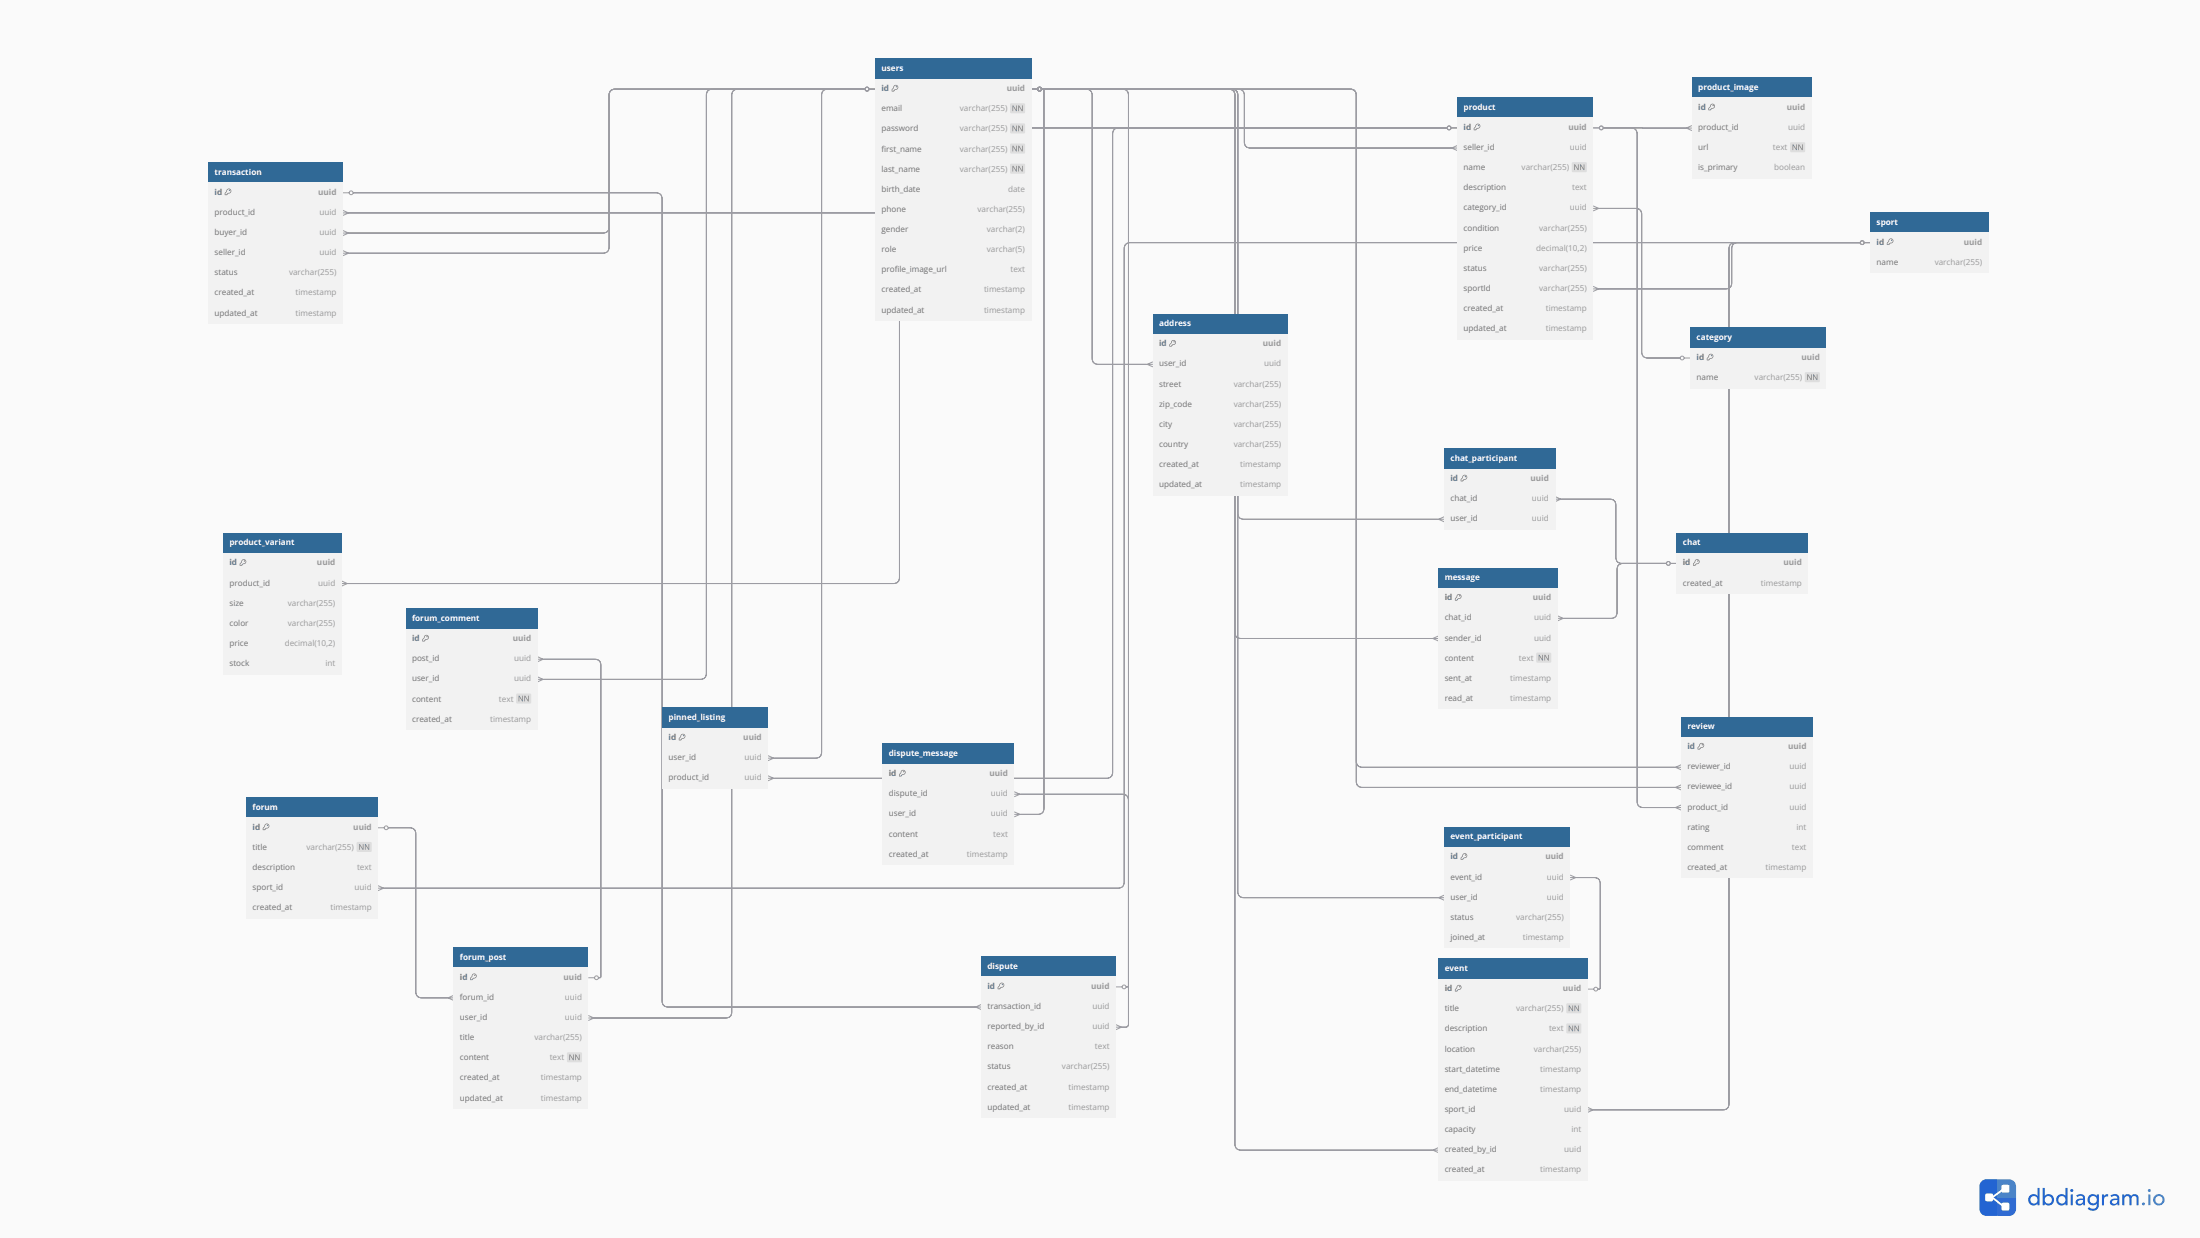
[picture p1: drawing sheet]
<svg xmlns="http://www.w3.org/2000/svg" width="677mm" height="381mm" viewBox="0 0 677 381" stroke-linecap="round" stroke-linejoin="round" font-family="sans-serif">
<path d="M0 0h677.3v381h-677.3z" fill="#fafafa"/>
<path d="M614.9 362.9h3.7a2.15 2.15 0 0 1 2.1 2.2v3.4h-5.8z" fill="#428cff"/>
<path d="M614.9 368.5h5.8v3.6a2.16 2.16 0 0 1-2.1 2.1h-3.7z" fill="#2670de"/>
<path d="M610.1 363.6l1.5-.7h3.3v11.3h-3.3a2.16 2.16 0 0 1-2.2-2.1v-7z" fill="#2161cf"/>
<g fill="#fff">
<path d="M612.5 368.8l4.7-3.4 .3 .5-4.7 3.3z"/>
<path d="M612.8 367.8l4.5 3.5-.3 .4-4.5-3.5z"/>
<path d="M611.4 367.4l1.8-.1 .4 .2v1.8l-.2 .4h-1.8l-.3-.2-.1-1.8zM616.3 364.8l.4-.2 1.7 .1 .2 .3v1.8l-.4 .2h-1.8l-.2-.4zM616.3 370.3l.4-.2 1.7 .1 .2 .4v1.7l-.4 .2h-1.8l-.2-.4z"/>
</g>
<path d="M624.9 368a1.64 1.64 0 0 1 2.4 .1v-2.5h.6v5.3h-.6v-.5a1.71 1.71 0 0 1-2.5 .1 1.71 1.71 0 0 1 .1-2.5zM625 369.3a1.15 1.15 0 0 0 2.3 0 1.15 1.15 0 0 0-2.3 0zM628.9 365.6h.6v2.5a1.68 1.68 0 0 1 2.4 0 1.68 1.68 0 0 1 0 2.3 1.68 1.68 0 0 1-2.4 0v.5h-.6zM629.5 369.3a1.15 1.15 0 0 0 2.3 0 1.15 1.15 0 0 0-2.3 0zM633.5 368a1.64 1.64 0 0 1 2.4 .1v-2.5h.7v5.3h-.7v-.5a1.71 1.71 0 0 1-2.5 .1 1.71 1.71 0 0 1 .1-2.5zM633.7 369.3a1.14 1.14 0 0 0 2.2 0 1.14 1.14 0 0 0-2.2 0zM637.4 366.4a.46 .46 0 0 1 .9 0 .46 .46 0 0 1-.9 0zM637.5 367.6h.7v3.3h-.7zM639.2 368a1.56 1.56 0 0 1 2.7 .6v2.3h-.5v-.5a1.14 1.14 0 0 1-1.8 .5 1.14 1.14 0 0 1 0-1.8l1.7-.2a.95 .95 0 0 0-.7-.9 .95 .95 0 0 0-1 .4zM639.8 369.6a.76 .76 0 0 0 .6 .9 .76 .76 0 0 0 .9-.6v-.6zM643.2 368a1.62 1.62 0 0 1 2.4 .1v-.5h.6v3.3a1.97 1.97 0 0 1-1.4 1.7 1.97 1.97 0 0 1-2.1-.6l.5-.5a1.32 1.32 0 0 0 1.6 .5 1.32 1.32 0 0 0 .7-1.6 1.68 1.68 0 0 1-2.4 0 1.68 1.68 0 0 1 .1-2.4zM643.4 369.2a1.11 1.11 0 0 0 2.2 0 1.11 1.11 0 0 0-2.2 0zM647.1 367.6h.7v.5l.5-.5h.8l-.1 .6a.94 .94 0 0 0-1.2 1.1v1.6h-.7zM649.8 368a1.56 1.56 0 0 1 2.7 .6v2.3h-.6v-.5a1.15 1.15 0 0 1-1.7 .5 1.15 1.15 0 0 1-.1-1.8l1.8-.2a.95 .95 0 0 0-.7-.9 .95 .95 0 0 0-1.1 .4zM650.4 369.6a.76 .76 0 0 0 .6 .9 .76 .76 0 0 0 .8-.6l.1-.6zM653.4 367.6h.6v.5l.2-.3a1.24 1.24 0 0 1 1.9 .3 1.25 1.25 0 0 1 1.6-.5 1.25 1.25 0 0 1 .7 1.4v1.9h-.6v-1.8a.81 .81 0 0 0-.8-1 .81 .81 0 0 0-.8 1v1.8h-.6v-1.7a.82 .82 0 0 0-.8-1.1 .82 .82 0 0 0-.7 1.1v1.7h-.7z" fill="#2161cf"/>
<path d="M659.5 370.5a.46 .46 0 0 1 .9 0 .46 .46 0 0 1-.9 0zM661.3 366.4a.46 .46 0 0 1 .9 0 .46 .46 0 0 1-.9 0zM661.4 367.6h.7v3.3h-.7zM662.9 369.2a1.77 1.77 0 0 1 3.5 0 1.77 1.77 0 0 1-3.5 0zM663.6 369.3a1.15 1.15 0 0 0 2.3 0 1.15 1.15 0 0 0-2.3 0z" fill="#428cff"/>
<g fill="none" stroke="#9c9ca3" stroke-width=".31">
<path d="M218 27.9l-.5 1.5v177.7a1.71 1.71 0 0 1-2 2h-48.1h48.1a1.71 1.71 0 0 0 2-2v-177.7a1.71 1.71 0 0 1 1.9-2h47h-47zM225.8 27.9l-.5 1.5v282a1.71 1.71 0 0 1-1.9 1.9h-40.3h40.3a1.71 1.71 0 0 0 1.9-1.9v-282a1.71 1.71 0 0 1 1.9-2h39.2h-39.2zM253.4 27.9l-.4 1.5v202a1.71 1.71 0 0 1-2 1.9h-12.6h12.6a1.71 1.71 0 0 0 2-1.9v-202a1.71 1.71 0 0 1 1.9-2h11.5h-11.5zM267.5 27.4h2M317.5 27.4h2M320.6 27.4l.6 .1 .2 .3v220.9a1.71 1.71 0 0 1-1.9 1.9h-5.3h5.3a1.71 1.71 0 0 0 1.9-1.9v-220.9l-.2-.3zM320.6 27.4h13.7a1.71 1.71 0 0 1 1.9 2v80.8a1.71 1.71 0 0 0 2 1.9h14.8h-14.8a1.71 1.71 0 0 1-2-1.9v-80.8a1.71 1.71 0 0 0-1.9-2zM320.6 27.4h60.6a1.71 1.71 0 0 1 1.9 2v14.2a1.71 1.71 0 0 0 1.9 2h61.7h-61.7a1.71 1.71 0 0 1-1.9-2v-14.2a1.71 1.71 0 0 0-1.9-2zM320.6 27.4h58.6a1.71 1.71 0 0 1 1.9 2v128.5a1.71 1.71 0 0 0 1.9 1.9h59.7h-59.7a1.71 1.71 0 0 1-1.9-1.9v-128.5a1.71 1.71 0 0 0-1.9-2zM320.6 27.4h57.7a1.71 1.71 0 0 1 1.9 2v165.2a1.71 1.71 0 0 0 1.9 1.9h58.8h-58.8a1.71 1.71 0 0 1-1.9-1.9v-165.2a1.71 1.71 0 0 0-1.9-2zM320.6 27.4h95a1.71 1.71 0 0 1 2 2v204.8a1.71 1.71 0 0 0 1.9 1.9h96.1h-96.1a1.71 1.71 0 0 1-1.9-1.9v-204.8a1.71 1.71 0 0 0-2-2zM320.6 27.4h95a1.71 1.71 0 0 1 2 2v211a1.71 1.71 0 0 0 1.9 1.9h96.1h-96.1a1.71 1.71 0 0 1-1.9-1.9v-211a1.71 1.71 0 0 0-2-2z"/>
<path d="M320.6 27.4h24.9a1.71 1.71 0 0 1 1.9 2v285.7a.86 .86 0 0 1-.9 1h-1h1a.86 .86 0 0 0 .9-1v-285.7a1.71 1.71 0 0 0-1.9-2zM320.6 27.4h57.7a1.71 1.71 0 0 1 1.9 2v322.6a1.71 1.71 0 0 0 1.9 2h58.8h-58.8a1.71 1.71 0 0 1-1.9-2v-322.6a1.71 1.71 0 0 0-1.9-2zM320.6 27.4h58.6a1.71 1.71 0 0 1 1.9 2v244.9a1.71 1.71 0 0 0 1.9 2h59.7h-59.7a1.71 1.71 0 0 1-1.9-2v-244.9a1.71 1.71 0 0 0-1.9-2zM343 39.8l-.4 1.5v196.3a1.71 1.71 0 0 1-2 1.9h-102.2h102.2a1.71 1.71 0 0 0 2-1.9v-196.3a1.71 1.71 0 0 1 1.9-1.9h101.1h-101.1zM446.7 39.4h2M490.5 39.4h1.9M493.6 39.4h25.4zM493.6 39.4h8.5a1.71 1.71 0 0 1 1.9 1.9v205.3a1.71 1.71 0 0 0 2 1.9h9.6h-9.6a1.71 1.71 0 0 1-2-1.9v-205.3a1.71 1.71 0 0 0-1.9-1.9zM519 39.4h1.9M520.9 38.6l-1.7 .8 1.7 .8M105.6 59.3h1.9M108.7 59.3h93.2a1.71 1.71 0 0 1 1.9 2v246.7a1.71 1.71 0 0 0 2 1.9h94.4h-94.4a1.71 1.71 0 0 1-2-1.9v-246.7a1.71 1.71 0 0 0-1.9-2z"/>
<path d="M446.7 45.6h2M448.7 44.8l-1.8 .8 1.8 .7M105.6 64.8l1.7 .7-1.7 .8M105.6 70.9l1.7 .8-1.7 .8M105.6 77.1l1.7 .8-1.7 .8M105.6 65.5h1.9M105.6 71.7h1.9M105.6 77.9h1.9M107.5 65.5h167.7a1.71 1.71 0 0 0 1.9-1.9v-22.3a1.71 1.71 0 0 1 2-1.9h166.5h-166.5a1.71 1.71 0 0 0-2 1.9v22.3a1.71 1.71 0 0 1-1.9 1.9zM107.5 71.7h78.1a1.71 1.71 0 0 0 1.9-1.9v-40.4a1.71 1.71 0 0 1 2-2h76.9h-76.9a1.71 1.71 0 0 0-2 2v40.4a1.71 1.71 0 0 1-1.9 1.9zM107.5 77.9h78.1a1.71 1.71 0 0 0 1.9-1.9v-46.6a1.71 1.71 0 0 1 2-2h76.9h-76.9a1.71 1.71 0 0 0-2 2v46.6a1.71 1.71 0 0 1-1.9 1.9zM490.5 63.4l1.7 .7-1.7 .8"/>
<path d="M490.5 64.1h1.9M492.4 64.1h11.1a1.71 1.71 0 0 1 1.9 2v42.1a1.71 1.71 0 0 0 2 2h9.9h-9.9a1.71 1.71 0 0 1-2-2v-42.1a1.71 1.71 0 0 0-1.9-2zM532.8 75.2l-.5 1.4v263a1.71 1.71 0 0 1-1.9 2h-39.7h39.7a1.71 1.71 0 0 0 1.9-2v-263a1.71 1.71 0 0 1 2-1.9h38.4h-38.4zM573.9 74.7h1.9M490.5 88.1l1.7 .8-1.7 .8M490.5 88.9h1.9M492.4 88.9h38.8a1.71 1.71 0 0 0 2-1.9v-10.4a1.71 1.71 0 0 1 1.9-1.9h37.6h-37.6a1.71 1.71 0 0 0-1.9 1.9v10.4a1.71 1.71 0 0 1-2 1.9zM353 112.1h1.9M354.9 111.4l-1.7 .7 1.7 .8M518.5 110.2h1.9M442.7 159.8h1.9M444.6 159l-1.7 .8 1.7 .8"/>
<path d="M478.8 152.8l1.8 .8-1.8 .8M478.8 153.6h1.9M480.7 153.6h14.9a1.71 1.71 0 0 1 1.9 1.9v16a1.71 1.71 0 0 0 1.9 1.9h13.7h-13.7a1.71 1.71 0 0 1-1.9-1.9v-16a1.71 1.71 0 0 0-1.9-1.9zM105.2 178.8l1.7 .8-1.7 .8M105.2 179.6h1.9M107.1 179.6h167.9a1.71 1.71 0 0 0 1.9-1.9v-136.4a1.71 1.71 0 0 1 2-1.9h166.7h-166.7a1.71 1.71 0 0 0-2 1.9v136.4a1.71 1.71 0 0 1-1.9 1.9zM516.2 173.4h-2M440.9 196.5h2M442.9 195.7l-1.8 .8 1.8 .8M479.5 189.5l1.8 .8-1.8 .8M479.5 190.3h2M481.5 190.3h14.4a1.71 1.71 0 0 0 2-1.9v-13.1a1.71 1.71 0 0 1 1.9-1.9h13.3h-13.3a1.71 1.71 0 0 0-1.9 1.9v13.1a1.71 1.71 0 0 1-2 1.9z"/>
<path d="M165.5 202.1l1.7 .8-1.7 .8M165.5 208.3l1.7 .8-1.7 .8M165.5 202.9h1.9M165.5 209.1h1.9M167.4 202.9h15.7a1.71 1.71 0 0 1 1.9 1.9v95.7l-.2 .4h-.6h.6l.2-.4v-95.7a1.71 1.71 0 0 0-1.9-1.9zM236.5 232.6l1.7 .7-1.7 .8M236.5 238.7l1.7 .8-1.7 .8M236.5 233.3h1.9M236.5 239.5h1.9M515.6 236.1h2M517.6 235.4l-1.8 .7 1.8 .8M116.4 254.8h1.9"/>
<path d="M119.5 254.8h6.6a1.71 1.71 0 0 1 1.9 1.9v48.5a1.71 1.71 0 0 0 2 1.9h7.7h-7.7a1.71 1.71 0 0 1-2-1.9v-48.5a1.71 1.71 0 0 0-1.9-1.9zM312.3 243.7l1.7 .7-1.7 .8M312.3 249.8l1.7 .8-1.7 .8M312.3 244.4h1.9M312.3 250.6h1.9M314.2 244.4h31.3a1.71 1.71 0 0 1 1.9 2v56.9l-.1 .4h-.6h.6l.1-.4v-56.9a1.71 1.71 0 0 0-1.9-2zM515.6 242.3h2M515.6 248.5h2M517.6 241.6l-1.8 .7 1.8 .8M517.6 247.7l-1.8 .8 1.8 .8M116.4 272.6l1.7 .7-1.7 .8M116.4 273.3h1.9"/>
<path d="M118.3 273.3h225.9a1.71 1.71 0 0 0 1.9-1.9v-194.8a1.71 1.71 0 0 1 1.9-1.9h224.7h-224.7a1.71 1.71 0 0 0-1.9 1.9v194.8a1.71 1.71 0 0 1-1.9 1.9zM442.7 276.3h1.9M444.6 275.5l-1.7 .8 1.7 .7M483.4 269.3l1.7 .8-1.7 .7M483.4 270.1h1.9M485.3 270.1h5.4a1.71 1.71 0 0 1 2 1.9v32l-.2 .4h-.6h.6l.2-.4v-32a1.71 1.71 0 0 0-2-1.9zM137.7 307.1h2M139.7 306.3l-1.8 .8 1.8 .8M181.1 312.5l1.8 .8-1.8 .8M181.1 313.3h2M181.1 300.9h2M300.2 309.9h1.9"/>
<path d="M302.1 309.1l-1.7 .8 1.7 .8M343.6 303.7h1.9M343.6 315.3l1.7 .8-1.7 .8M343.6 316.1h1.9M488.8 304.4h1.9M440.9 354h2M442.9 353.2l-1.8 .8 1.8 .7M488.8 340.8l1.7 .8-1.7 .7M488.8 341.6h1.9"/>
<circle cx="266.9" cy="27.4" r=".58"/>
<circle cx="320.1" cy="27.4" r=".58"/>
<circle cx="446.1" cy="39.4" r=".58"/>
<circle cx="493" cy="39.4" r=".58"/>
<circle cx="108.1" cy="59.3" r=".58"/>
<circle cx="573.3" cy="74.7" r=".58"/>
<circle cx="517.9" cy="110.2" r=".58"/>
<circle cx="513.7" cy="173.4" r=".58"/>
<circle cx="118.9" cy="254.8" r=".58"/>
<circle cx="183.6" cy="300.9" r=".58"/>
<circle cx="346.1" cy="303.7" r=".58"/>
<circle cx="491.3" cy="304.4" r=".58"/>
</g>
<path d="M575.8 65.4h36.4v6.2h-36.4z" fill="#306996"/>
<path d="M575.8 71.6h36.4v6.2h-36.4z" fill="#f2f2f2"/>
<path d="M581.9 73.6a.57 .57 0 0 1 .9 .5 .57 .57 0 0 1-.8 .6l-.5 .5h-.4v-.4zM581.6 73.6l-.2 .6-.5 .6v.5l.7 .1 .3-.4a.96 .96 0 0 0 .8-1.4l-.5-.2zM582.2 73.9a.2 .2 0 0 0 .4 0 .2 .2 0 0 0-.4 0z" fill="#707070"/>
<path d="M575.8 77.8h36.4v6.2h-36.4z" fill="#f2f2f2"/>
<path d="M269.5 18.1h48v6.2h-48z" fill="#306996"/>
<path d="M269.5 24.3h48v6.2h-48z" fill="#f2f2f2"/>
<path d="M275.5 26.4a.57 .57 0 0 1 .9 .4 .57 .57 0 0 1-.8 .6l-.5 .6h-.4v-.4zM275.3 26.3l-.3 .7-.5 .5v.6l.7 .1 .3-.4a.96 .96 0 0 0 .8-1.5l-.5-.2zM275.8 26.7a.2 .2 0 0 0 .4 0 .2 .2 0 0 0-.4 0z" fill="#707070"/>
<path d="M269.5 30.5h48v6.2h-48z" fill="#f2f2f2"/>
<path d="M311.1 31.9h4.4v2.9h-4.4z" fill="#dedede"/>
<g fill="#707070">
<path d="M311.7 32.5h.3l.9 1.4v-1.4h.2v1.7h-.3l-.9-1.5v1.5h-.2z"/>
<path d="M313.5 32.5h.2l1 1.4v-1.4h.1v1.7h-.2l-.9-1.5v1.5h-.2z"/>
</g>
<path d="M269.5 36.7h48v6.2h-48z" fill="#f2f2f2"/>
<path d="M311.1 38.1h4.4v2.9h-4.4z" fill="#dedede"/>
<g fill="#707070">
<path d="M311.7 38.7h.3l.9 1.4v-1.4h.2v1.7h-.3l-.9-1.5v1.5h-.2z"/>
<path d="M313.5 38.7h.2l1 1.4v-1.4h.1v1.7h-.2l-.9-1.5v1.5h-.2z"/>
</g>
<path d="M269.5 42.9h48v6.2h-48z" fill="#f2f2f2"/>
<path d="M311.1 44.3h4.4v2.9h-4.4z" fill="#dedede"/>
<g fill="#707070">
<path d="M311.7 44.8h.3l.9 1.5v-1.5h.2v1.8h-.3l-.9-1.5v1.5h-.2z"/>
<path d="M313.5 44.8h.2l1 1.5v-1.5h.1v1.8h-.2l-.9-1.5v1.5h-.2z"/>
</g>
<path d="M269.5 49.1h48v6.2h-48z" fill="#f2f2f2"/>
<path d="M311.1 50.5h4.4v2.9l-4.4-.1z" fill="#dedede"/>
<g fill="#707070">
<path d="M311.7 51h.3l.9 1.5v-1.5h.2v1.8h-.3l-.9-1.5v1.5h-.2z"/>
<path d="M313.5 51h.2l1 1.5v-1.5h.1v1.8h-.2l-.9-1.5v1.5h-.2z"/>
</g>
<g fill="#f2f2f2">
<path d="M269.5 55.3h48v6.2h-48z"/>
<path d="M269.5 61.5h48v6.2h-48z"/>
<path d="M269.5 67.7h48v6.2h-48z"/>
<path d="M269.5 73.9h48v6.2h-48z"/>
<path d="M269.5 80.1h48v6.2h-48z"/>
<path d="M269.5 86.3h48v6.2h-48z"/>
<path d="M269.5 92.5h48v6.2h-48z"/>
</g>
<path d="M354.9 96.6h41.5v6.2h-41.5z" fill="#306996"/>
<path d="M354.9 102.8h41.5v6.2h-41.5z" fill="#f2f2f2"/>
<path d="M361 104.9a.57 .57 0 0 1 .9 .5 .57 .57 0 0 1-.8 .5l-.5 .6h-.4v-.4zM360.7 104.9l-.2 .6-.5 .5v.6l.7 .1 .3-.4a.96 .96 0 0 0 .8-1.4l-.5-.3zM361.3 105.2a.2 .2 0 0 0 .4 0 .2 .2 0 0 0-.4 0z" fill="#707070"/>
<g fill="#f2f2f2">
<path d="M354.9 109h41.5v6.2h-41.5z"/>
<path d="M354.9 115.2h41.5v6.2h-41.5z"/>
<path d="M354.9 121.4h41.5v6.2h-41.5z"/>
<path d="M354.9 127.6h41.5v6.2h-41.5z"/>
<path d="M354.9 133.8h41.5v6.2h-41.5z"/>
<path d="M354.9 140h41.5v6.2h-41.5z"/>
<path d="M354.9 146.2h41.5v6.2h-41.5z"/>
</g>
<path d="M520.4 100.9h41.8v6.2h-41.8z" fill="#306996"/>
<path d="M520.4 107.1h41.8v6.2h-41.8z" fill="#f2f2f2"/>
<path d="M526.5 109.1a.57 .57 0 0 1 .8 .5 .57 .57 0 0 1-.8 .6l-.4 .5h-.4v-.4zM526.2 109.1l-.2 .6-.5 .6v.5l.6 .1 .3-.4a.96 .96 0 0 0 .9-1.4l-.5-.2zM526.8 109.4a.19 .19 0 0 0 .3 0 .19 .19 0 0 0-.3 0z" fill="#707070"/>
<path d="M520.4 113.3h41.8v6.2h-41.8z" fill="#f2f2f2"/>
<path d="M555.8 114.6l4.4 .1v2.8h-4.4z" fill="#dedede"/>
<g fill="#707070">
<path d="M556.4 115.2h.3l.9 1.5v-1.5h.1v1.8h-.2l-.9-1.5v1.5h-.2z"/>
<path d="M558.2 115.2h.2l.9 1.5v-1.5h.2v1.8h-.2l-.9-1.5v1.5h-.2z"/>
</g>
<path d="M448.7 30.1h41.8v6.2h-41.8z" fill="#306996"/>
<path d="M448.7 36.3h41.8v6.2h-41.8z" fill="#f2f2f2"/>
<path d="M454.7 38.3a.57 .57 0 0 1 .9 .5 .57 .57 0 0 1-.8 .5l-.5 .6h-.4v-.4zM454.5 38.3l-.3 .6-.5 .5v.6l.7 .1 .3-.4a.96 .96 0 0 0 .8-1.4l-.5-.2zM455 38.6a.2 .2 0 0 0 .4 0 .2 .2 0 0 0-.4 0z" fill="#707070"/>
<g fill="#f2f2f2">
<path d="M448.7 42.5h41.8v6.2h-41.8z"/>
<path d="M448.7 48.7h41.8v6.1h-41.8z"/>
</g>
<path d="M484 50h4.5l-.1 2.9h-4.4z" fill="#dedede"/>
<g fill="#707070">
<path d="M484.7 50.6h.2l.9 1.4v-1.4h.2v1.7h-.2l-.9-1.4v1.4h-.2z"/>
<path d="M486.5 50.6h.2l.9 1.4v-1.4h.2v1.7h-.2l-1-1.4v1.4h-.1z"/>
</g>
<g fill="#f2f2f2">
<path d="M448.7 54.8h41.8v6.2h-41.8z"/>
<path d="M448.7 61h41.8v6.2h-41.8z"/>
<path d="M448.7 67.2h41.8v6.2h-41.8z"/>
<path d="M448.7 73.4h41.8v6.2h-41.8z"/>
<path d="M448.7 79.6h41.8v6.2h-41.8z"/>
<path d="M448.7 85.8h41.8v6.2h-41.8z"/>
<path d="M448.7 92h41.8v6.2h-41.8z"/>
<path d="M448.7 98.2h41.8v6.2h-41.8z"/>
</g>
<path d="M68.7 164.1h36.5v6.2h-36.5z" fill="#306996"/>
<path d="M68.7 170.3h36.5v6.2h-36.5z" fill="#f2f2f2"/>
<path d="M74.8 172.4a.57 .57 0 0 1 .8 .4 .57 .57 0 0 1-.8 .6l-.4 .5h-.4v-.4zM74.5 172.3l-.2 .7-.5 .5v.5l.7 .1 .2-.3a.96 .96 0 0 0 .9-1.5l-.5-.2zM75.1 172.7a.19 .19 0 0 0 .3 0 .19 .19 0 0 0-.3 0z" fill="#707070"/>
<g fill="#f2f2f2">
<path d="M68.7 176.5h36.5v6.2h-36.5z"/>
<path d="M68.7 182.7h36.5v6.2h-36.5z"/>
<path d="M68.7 188.9h36.5v6.2h-36.5z"/>
<path d="M68.7 195.1h36.5v6.2h-36.5z"/>
<path d="M68.7 201.3h36.5v6.2h-36.5z"/>
</g>
<path d="M520.9 23.9h36.8v6.2h-36.8z" fill="#306996"/>
<path d="M520.9 30.1h36.8v6.2h-36.8z" fill="#f2f2f2"/>
<path d="M527 32.2a.57 .57 0 0 1 .8 .4 .57 .57 0 0 1-.8 .6l-.5 .6h-.3v-.4zM526.7 32.1l-.2 .7-.5 .5v.5l.6 .1 .3-.3a.96 .96 0 0 0 .9-1.5l-.6-.2zM527.2 32.5a.2 .2 0 0 0 .4 0 .2 .2 0 0 0-.4 0z" fill="#707070"/>
<g fill="#f2f2f2">
<path d="M520.9 36.3h36.8v6.2h-36.8z"/>
<path d="M520.9 42.5h36.8v6.2h-36.8z"/>
</g>
<path d="M551.2 43.9h4.5v2.9h-4.5z" fill="#dedede"/>
<g fill="#707070">
<path d="M551.9 44.4h.2l.9 1.5v-1.5h.2v1.8h-.2l-.9-1.5v1.5h-.2z"/>
<path d="M553.7 44.4h.2l.9 1.5v-1.5h.2v1.8h-.2l-.9-1.5v1.5h-.2z"/>
</g>
<path d="M520.9 48.7h36.8v6.2h-36.8z" fill="#f2f2f2"/>
<path d="M516.2 164.1h40.5v6.2h-40.5z" fill="#306996"/>
<path d="M516.2 170.3h40.5v6.2h-40.5z" fill="#f2f2f2"/>
<path d="M522.2 172.4a.57 .57 0 0 1 .9 .4 .57 .57 0 0 1-.8 .6l-.5 .5h-.4v-.4zM522 172.3l-.2 .7-.6 .5v.5l.7 .1 .3-.3a.96 .96 0 0 0 .8-1.5l-.5-.2zM522.5 172.7a.2 .2 0 0 0 .4 0 .2 .2 0 0 0-.4 0z" fill="#707070"/>
<path d="M516.2 176.5h40.5v6.2h-40.5z" fill="#f2f2f2"/>
<path d="M444.6 138.1h34.2v6.2h-34.2z" fill="#306996"/>
<path d="M444.6 144.3h34.2v6.2h-34.2z" fill="#f2f2f2"/>
<path d="M450.7 146.4a.57 .57 0 0 1 .8 .4 .57 .57 0 0 1-.7 .6l-.5 .6h-.4v-.4zM450.4 146.3l-.2 .7-.5 .5v.5l.7 .1 .3-.3a.96 .96 0 0 0 .8-1.5l-.5-.2zM451 146.7a.2 .2 0 0 0 .4 0 .2 .2 0 0 0-.4 0z" fill="#707070"/>
<g fill="#f2f2f2">
<path d="M444.6 150.5h34.2v6.2h-34.2z"/>
<path d="M444.6 156.7h34.2v6.2h-34.2z"/>
</g>
<path d="M442.9 174.8h36.6v6.2h-36.6z" fill="#306996"/>
<path d="M442.9 181h36.6v6.2h-36.6z" fill="#f2f2f2"/>
<path d="M448.9 183.1a.57 .57 0 0 1 .9 .4 .57 .57 0 0 1-.8 .6l-.5 .5h-.4v-.3zM448.7 183l-.3 .7-.5 .5v.5l.7 .1 .3-.3a.96 .96 0 0 0 .8-1.5l-.5-.2zM449.2 183.4a.2 .2 0 0 0 .4 0 .2 .2 0 0 0-.4 0z" fill="#707070"/>
<g fill="#f2f2f2">
<path d="M442.9 187.2h36.6v6.2h-36.6z"/>
<path d="M442.9 193.4h36.6v6.2h-36.6z"/>
<path d="M442.9 199.6h36.6v6.2h-36.6z"/>
</g>
<path d="M473.1 201h4.4v2.9l-4.4-.1z" fill="#dedede"/>
<g fill="#707070">
<path d="M473.7 201.5h.3l.9 1.5v-1.5h.2v1.8h-.3l-.9-1.5v1.5h-.2z"/>
<path d="M475.5 201.5h.2l1 1.5v-1.5h.1v1.8h-.2l-.9-1.5v1.5h-.2z"/>
</g>
<g fill="#f2f2f2">
<path d="M442.9 205.8h36.6v6.2h-36.6z"/>
<path d="M442.9 212h36.6v6.2h-36.6z"/>
</g>
<path d="M64.1 50h41.5v6.2h-41.5z" fill="#306996"/>
<path d="M64.1 56.2h41.5v6.2h-41.5z" fill="#f2f2f2"/>
<path d="M70.2 58.3a.57 .57 0 0 1 .8 .4 .57 .57 0 0 1-.8 .6l-.4 .6h-.4v-.4zM69.9 58.3l-.2 .6-.5 .5v.6l.7 .1 .2-.4a.96 .96 0 0 0 .9-1.4l-.5-.3zM70.5 58.6a.19 .19 0 0 0 .3 0 .19 .19 0 0 0-.3 0z" fill="#707070"/>
<g fill="#f2f2f2">
<path d="M64.1 62.4h41.5v6.2h-41.5z"/>
<path d="M64.1 68.6h41.5v6.2h-41.5z"/>
<path d="M64.1 74.8h41.5v6.2h-41.5z"/>
<path d="M64.1 81h41.5v6.2h-41.5z"/>
<path d="M64.1 87.2h41.5v6.2h-41.5z"/>
<path d="M64.1 93.4h41.5v6.2h-41.5z"/>
</g>
<path d="M517.6 220.6h40.5v6.2h-40.5z" fill="#306996"/>
<path d="M517.6 226.8h40.5v6.2h-40.5z" fill="#f2f2f2"/>
<path d="M523.6 228.9a.57 .57 0 0 1 .9 .5 .57 .57 0 0 1-.8 .5l-.5 .6h-.4v-.4zM523.4 228.9l-.2 .6-.5 .5v.6l.6 .1 .3-.4a.96 .96 0 0 0 .9-1.4l-.6-.3zM523.9 229.2a.2 .2 0 0 0 .4 0 .2 .2 0 0 0-.4 0z" fill="#707070"/>
<g fill="#f2f2f2">
<path d="M517.6 233h40.5v6.2h-40.5z"/>
<path d="M517.6 239.2h40.5v6.2h-40.5z"/>
<path d="M517.6 245.4h40.5v6.2h-40.5z"/>
<path d="M517.6 251.6h40.5v6.2h-40.5z"/>
<path d="M517.6 257.8h40.5v6.2h-40.5z"/>
<path d="M517.6 264h40.5v6.2h-40.5z"/>
</g>
<path d="M203.9 217.8h32.6v6.2h-32.6z" fill="#306996"/>
<path d="M203.9 224h32.6v6.2h-32.6z" fill="#f2f2f2"/>
<path d="M210 226.1a.57 .57 0 0 1 .8 .4 .57 .57 0 0 1-.8 .6l-.4 .6h-.4v-.4zM209.7 226l-.2 .7-.5 .5v.6l.7 .1 .2-.4a.96 .96 0 0 0 .9-1.5l-.5-.2zM210.3 226.4a.19 .19 0 0 0 .3 0 .19 .19 0 0 0-.3 0z" fill="#707070"/>
<g fill="#f2f2f2">
<path d="M203.9 230.2h32.6v6.2h-32.6z"/>
<path d="M203.9 236.4h32.6v6.2h-32.6z"/>
</g>
<path d="M302.1 294.4h41.5v6.2h-41.5z" fill="#306996"/>
<path d="M302.1 300.6h41.5v6.2h-41.5z" fill="#f2f2f2"/>
<path d="M308.1 302.7a.57 .57 0 0 1 .9 .4 .57 .57 0 0 1-.8 .6l-.5 .6h-.3v-.4zM307.9 302.6l-.2 .7-.5 .5v.6l.6 .1 .3-.4a.96 .96 0 0 0 .9-1.5l-.6-.2zM308.4 303a.2 .2 0 0 0 .4 0 .2 .2 0 0 0-.4 0z" fill="#707070"/>
<g fill="#f2f2f2">
<path d="M302.1 306.8h41.5v6.2h-41.5z"/>
<path d="M302.1 313h41.5v6.2h-41.5z"/>
<path d="M302.1 319.2h41.5v6.2h-41.5z"/>
<path d="M302.1 325.4h41.5v6.2h-41.5z"/>
<path d="M302.1 331.6h41.5v6.2h-41.5z"/>
<path d="M302.1 337.8h41.5v6.2h-41.5z"/>
</g>
<path d="M271.7 228.9h40.6v6.2h-40.6z" fill="#306996"/>
<path d="M271.7 235.1h40.6v6.2h-40.6z" fill="#f2f2f2"/>
<path d="M277.8 237.2a.57 .57 0 0 1 .8 .4 .57 .57 0 0 1-.8 .6l-.4 .6h-.4v-.4zM277.5 237.2l-.2 .6-.5 .5v.6l.6 .1 .3-.4a.96 .96 0 0 0 .9-1.4l-.5-.3zM278.1 237.5a.19 .19 0 0 0 .3 0 .19 .19 0 0 0-.3 0z" fill="#707070"/>
<g fill="#f2f2f2">
<path d="M271.7 241.3h40.6v6.2h-40.6z"/>
<path d="M271.7 247.5h40.6v6.2h-40.6z"/>
<path d="M271.7 253.7h40.6v6.2h-40.6z"/>
<path d="M271.7 259.9h40.6v6.2h-40.6z"/>
</g>
<path d="M75.8 245.5h40.6v6.2h-40.6z" fill="#306996"/>
<path d="M75.8 251.7h40.6v6.2h-40.6z" fill="#f2f2f2"/>
<path d="M81.9 253.7a.57 .57 0 0 1 .8 .5 .57 .57 0 0 1-.7 .5l-.5 .6h-.4v-.4zM81.6 253.7l-.2 .6-.5 .5v.6l.7 .1 .2-.4a.96 .96 0 0 0 .9-1.4l-.5-.3zM82.2 254a.19 .19 0 0 0 .3 0 .19 .19 0 0 0-.3 0z" fill="#707070"/>
<path d="M75.8 257.9h40.6v6.1h-40.6z" fill="#f2f2f2"/>
<path d="M109.9 259.2h4.4v2.9h-4.4z" fill="#dedede"/>
<g fill="#707070">
<path d="M110.6 259.8h.2l.9 1.4v-1.4h.2v1.7h-.2l-1-1.4 .1 1.4h-.2z"/>
<path d="M112.4 259.8h.2l.9 1.4v-1.4h.2v1.7h-.3l-.9-1.4v1.4h-.1z"/>
</g>
<g fill="#f2f2f2">
<path d="M75.8 264h40.6v6.2h-40.6z"/>
<path d="M75.8 270.2h40.6v6.2h-40.6z"/>
<path d="M75.8 276.4h40.6v6.2h-40.6z"/>
</g>
<path d="M139.7 291.6h41.4v6.2h-41.4z" fill="#306996"/>
<path d="M139.7 297.8h41.4v6.2h-41.4z" fill="#f2f2f2"/>
<path d="M145.7 299.9a.57 .57 0 0 1 .9 .4 .57 .57 0 0 1-.8 .6l-.5 .5h-.4v-.3zM145.5 299.8l-.3 .7-.5 .5v.5l.7 .1 .3-.3a.96 .96 0 0 0 .8-1.5l-.5-.2zM146 300.2a.2 .2 0 0 0 .4 0 .2 .2 0 0 0-.4 0z" fill="#707070"/>
<g fill="#f2f2f2">
<path d="M139.7 304h41.4v6.2h-41.4z"/>
<path d="M139.7 310.2h41.4v6.2h-41.4z"/>
<path d="M139.7 316.4h41.4v6.2h-41.4z"/>
<path d="M139.7 322.6h41.4v6.2h-41.4z"/>
</g>
<path d="M174.7 323.9l4.4 .1v2.8h-4.5z" fill="#dedede"/>
<g fill="#707070">
<path d="M175.3 324.5h.2l1 1.5v-1.5h.1v1.8h-.2l-.9-1.5v1.5h-.2z"/>
<path d="M177.1 324.5h.2l.9 1.5v-1.5h.2v1.8h-.2l-.9-1.5v1.5h-.2z"/>
</g>
<g fill="#f2f2f2">
<path d="M139.7 328.8h41.4v6.2h-41.4z"/>
<path d="M139.7 335h41.4v6.2h-41.4z"/>
</g>
<path d="M124.9 187.4h40.6v6.2h-40.6z" fill="#306996"/>
<path d="M124.9 193.6h40.6v6.2h-40.6z" fill="#f2f2f2"/>
<path d="M131 195.7a.57 .57 0 0 1 .8 .4 .57 .57 0 0 1-.7 .6l-.5 .5h-.4v-.4zM130.7 195.6l-.2 .6-.5 .6v.5l.7 .1 .3-.4a.96 .96 0 0 0 .8-1.4l-.5-.2zM131.3 196a.2 .2 0 0 0 .4 0 .2 .2 0 0 0-.4 0z" fill="#707070"/>
<g fill="#f2f2f2">
<path d="M124.9 199.8h40.6v6.2h-40.6z"/>
<path d="M124.9 206h40.6v6.2h-40.6z"/>
<path d="M124.9 212.2h40.6v6.2h-40.6z"/>
</g>
<path d="M159 213.5h4.5l-.1 2.9h-4.4z" fill="#dedede"/>
<g fill="#707070">
<path d="M159.7 214.1h.2l.9 1.5v-1.5h.2v1.8h-.2l-.9-1.5v1.5h-.2z"/>
<path d="M161.5 214.1h.2l.9 1.5v-1.5h.2v1.8h-.2l-1-1.5v1.5h-.1z"/>
</g>
<path d="M124.9 218.4h40.6v6.2h-40.6z" fill="#f2f2f2"/>
<path d="M442.9 295.1h45.9v6.2h-45.9z" fill="#306996"/>
<path d="M442.9 301.3h45.9v6.2h-45.9z" fill="#f2f2f2"/>
<path d="M448.9 303.4a.57 .57 0 0 1 .9 .4 .57 .57 0 0 1-.8 .6l-.5 .5h-.4v-.3zM448.7 303.3l-.3 .7-.5 .5v.5l.7 .1 .3-.3a.96 .96 0 0 0 .8-1.5l-.5-.2zM449.2 303.7a.2 .2 0 0 0 .4 0 .2 .2 0 0 0-.4 0z" fill="#707070"/>
<path d="M442.9 307.5h45.9v6.2h-45.9z" fill="#f2f2f2"/>
<path d="M482.3 308.9h4.5l-.1 2.9-4.4-.1z" fill="#dedede"/>
<g fill="#707070">
<path d="M483 309.4h.2l.9 1.5v-1.5h.2v1.8h-.2l-.9-1.5v1.5h-.2z"/>
<path d="M484.8 309.4h.2l.9 1.5v-1.5h.2v1.8h-.2l-1-1.5 .1 1.5h-.2z"/>
</g>
<path d="M442.9 313.7h45.9v6.2h-45.9z" fill="#f2f2f2"/>
<path d="M482.3 315.1h4.5l-.1 2.9-4.4-.1z" fill="#dedede"/>
<g fill="#707070">
<path d="M483 315.6h.2l.9 1.5v-1.5h.2v1.8h-.2l-.9-1.5v1.5h-.2z"/>
<path d="M484.8 315.6h.2l.9 1.5v-1.5h.2v1.8h-.2l-1-1.5 .1 1.5h-.2z"/>
</g>
<g fill="#f2f2f2">
<path d="M442.9 319.9h45.9v6.2h-45.9z"/>
<path d="M442.9 326.1h45.9v6.2h-45.9z"/>
<path d="M442.9 332.3h45.9v6.2h-45.9z"/>
<path d="M442.9 338.5h45.9v6.2h-45.9z"/>
<path d="M442.9 344.7h45.9v6.2h-45.9z"/>
<path d="M442.9 350.9h45.9v6.2h-45.9z"/>
<path d="M442.9 357.1h45.9v6.2h-45.9z"/>
</g>
<path d="M444.6 254.6h38.8v6.2h-38.8z" fill="#306996"/>
<path d="M444.6 260.8h38.8v6.2h-38.8z" fill="#f2f2f2"/>
<path d="M450.7 262.8a.57 .57 0 0 1 .8 .5 .57 .57 0 0 1-.7 .6l-.5 .5h-.4v-.4zM450.4 262.8l-.2 .6-.5 .6v.5l.7 .1 .3-.4a.96 .96 0 0 0 .8-1.4l-.5-.2zM451 263.1a.2 .2 0 0 0 .4 0 .2 .2 0 0 0-.4 0z" fill="#707070"/>
<g fill="#f2f2f2">
<path d="M444.6 267h38.8v6.2h-38.8z"/>
<path d="M444.6 273.2h38.8v6.2h-38.8z"/>
<path d="M444.6 279.4h38.8v6.2h-38.8z"/>
<path d="M444.6 285.6h38.8v6.2h-38.8z"/>
</g>
<g font-size="2.5" fill="#fff">
<text x="271.4" y="21.9">users</text>
<text x="522.8" y="27.7">product_image</text>
<text x="450.6" y="33.8">product</text>
<text x="66.1" y="53.8">transaction</text>
<text x="577.8" y="69.1">sport</text>
<text x="356.9" y="100.4">address</text>
<text x="522.3" y="104.6">category</text>
<text x="446.6" y="141.9">chat_participant</text>
<text x="70.7" y="167.8">product_variant</text>
<text x="518.1" y="167.8">chat</text>
<text x="444.8" y="178.5">message</text>
<text x="126.9" y="191.1">forum_comment</text>
<text x="205.9" y="221.6">pinned_listing</text>
<text x="519.5" y="224.4">review</text>
<text x="273.6" y="232.7">dispute_message</text>
<text x="77.8" y="249.2">forum</text>
<text x="446.6" y="258.3">event_participant</text>
<text x="141.6" y="295.3">forum_post</text>
<text x="304" y="298.2">dispute</text>
<text x="444.8" y="298.8">event</text>
</g>
<g font-size="2.5" fill="#6f6f6f">
<text x="271.4" y="28.1">id</text>
<text x="271.4" y="34.3">email</text>
<text x="522.8" y="33.8">id</text>
<text x="271.4" y="40.4">password</text>
<text x="450.6" y="40">id</text>
<text x="522.8" y="40">product_id</text>
<text x="271.4" y="46.6">first_name</text>
<text x="450.6" y="46.2">seller_id</text>
<text x="522.8" y="46.2">url</text>
<text x="271.4" y="52.8">last_name</text>
<text x="450.6" y="52.4">name</text>
<text x="522.8" y="52.4">is_primary</text>
<text x="66.1" y="60">id</text>
<text x="271.4" y="59">birth_date</text>
<text x="450.6" y="58.6">description</text>
<text x="271.4" y="65.2">phone</text>
<text x="450.6" y="64.8">category_id</text>
<text x="66.1" y="66.2">product_id</text>
<text x="271.4" y="71.4">gender</text>
<text x="450.6" y="71">condition</text>
<text x="66.1" y="72.4">buyer_id</text>
<text x="271.4" y="77.6">role</text>
<text x="450.6" y="77.2">price</text>
<text x="577.8" y="75.3">id</text>
<text x="66.1" y="78.5">seller_id</text>
<text x="271.4" y="83.8">profile_image_url</text>
<text x="450.6" y="83.4">status</text>
<text x="577.8" y="81.5">name</text>
<text x="66.1" y="84.7">status</text>
<text x="271.4" y="90">created_at</text>
<text x="450.6" y="89.5">sportId</text>
<text x="66.1" y="90.9">created_at</text>
<text x="450.6" y="95.7">created_at</text>
<text x="66.1" y="97.1">updated_at</text>
<text x="271.4" y="96.2">updated_at</text>
<text x="450.6" y="101.9">updated_at</text>
<text x="356.9" y="106.6">id</text>
<text x="356.9" y="112.8">user_id</text>
<text x="522.3" y="110.8">id</text>
<text x="356.9" y="119">street</text>
<text x="522.3" y="117">name</text>
<text x="356.9" y="125.1">zip_code</text>
<text x="356.9" y="131.3">city</text>
<text x="356.9" y="137.5">country</text>
<text x="356.9" y="143.7">created_at</text>
<text x="356.9" y="149.9">updated_at</text>
<text x="446.6" y="148">id</text>
<text x="446.6" y="154.2">chat_id</text>
<text x="446.6" y="160.4">user_id</text>
<text x="70.7" y="174">id</text>
<text x="518.1" y="174">id</text>
<text x="70.7" y="180.2">product_id</text>
<text x="444.8" y="184.7">id</text>
<text x="518.1" y="180.2">created_at</text>
<text x="70.7" y="186.4">size</text>
<text x="444.8" y="190.9">chat_id</text>
<text x="70.7" y="192.6">color</text>
<text x="126.9" y="197.3">id</text>
<text x="444.8" y="197.1">sender_id</text>
<text x="70.7" y="198.8">price</text>
<text x="126.9" y="203.5">post_id</text>
<text x="444.8" y="203.3">content</text>
<text x="70.7" y="205">stock</text>
<text x="126.9" y="209.7">user_id</text>
<text x="444.8" y="209.5">sent_at</text>
<text x="126.9" y="215.9">content</text>
<text x="444.8" y="215.7">read_at</text>
<text x="126.9" y="222.1">created_at</text>
<text x="205.9" y="227.8">id</text>
<text x="205.9" y="234">user_id</text>
<text x="519.5" y="230.6">id</text>
<text x="273.6" y="238.9">id</text>
<text x="519.5" y="236.8">reviewer_id</text>
<text x="205.9" y="240.1">product_id</text>
<text x="273.6" y="245.1">dispute_id</text>
<text x="519.5" y="243">reviewee_id</text>
<text x="273.6" y="251.3">user_id</text>
<text x="519.5" y="249.2">product_id</text>
<text x="77.8" y="255.4">id</text>
<text x="273.6" y="257.4">content</text>
<text x="519.5" y="255.3">rating</text>
<text x="77.8" y="261.6">title</text>
<text x="273.6" y="263.6">created_at</text>
<text x="519.5" y="261.5">comment</text>
<text x="77.8" y="267.8">description</text>
<text x="446.6" y="264.5">id</text>
<text x="519.5" y="267.7">created_at</text>
<text x="77.8" y="274">sport_id</text>
<text x="446.6" y="270.7">event_id</text>
<text x="77.8" y="280.2">created_at</text>
<text x="446.6" y="276.9">user_id</text>
<text x="446.6" y="283.1">status</text>
<text x="446.6" y="289.3">joined_at</text>
<text x="141.6" y="301.5">id</text>
<text x="304" y="304.4">id</text>
<text x="444.8" y="305">id</text>
<text x="141.6" y="307.7">forum_id</text>
<text x="304" y="310.5">transaction_id</text>
<text x="444.8" y="311.2">title</text>
<text x="141.6" y="313.9">user_id</text>
<text x="304" y="316.7">reported_by_id</text>
<text x="444.8" y="317.4">description</text>
<text x="141.6" y="320.1">title</text>
<text x="304" y="322.9">reason</text>
<text x="444.8" y="323.6">location</text>
<text x="141.6" y="326.3">content</text>
<text x="304" y="329.1">status</text>
<text x="444.8" y="329.8">start_datetime</text>
<text x="141.6" y="332.5">created_at</text>
<text x="304" y="335.3">created_at</text>
<text x="141.6" y="338.7">updated_at</text>
<text x="304" y="341.5">updated_at</text>
<text x="444.8" y="336">end_datetime</text>
<text x="444.8" y="342.2">sport_id</text>
<text x="444.8" y="348.4">capacity</text>
<text x="444.8" y="354.6">created_by_id</text>
<text x="444.8" y="360.8">created_at</text>
</g>
<g font-size="2.5" fill="#999">
<text x="309.9" y="28.1">uuid</text>
<text x="295.5" y="34.3">varchar(255)</text>
<text x="550.1" y="33.8">uuid</text>
<text x="295.5" y="40.4">varchar(255)</text>
<text x="482.9" y="40">uuid</text>
<text x="550.5" y="40">uuid</text>
<text x="295.5" y="46.6">varchar(255)</text>
<text x="483.3" y="46.2">uuid</text>
<text x="545.8" y="46.2">text</text>
<text x="295.5" y="52.8">varchar(255)</text>
<text x="468.5" y="52.4">varchar(255)</text>
<text x="546.2" y="52.4">boolean</text>
<text x="98" y="60">uuid</text>
<text x="310.4" y="59">date</text>
<text x="484" y="58.6">text</text>
<text x="301" y="65.2">varchar(255)</text>
<text x="483.3" y="64.8">uuid</text>
<text x="98.4" y="66.2">uuid</text>
<text x="303.8" y="71.4">varchar(2)</text>
<text x="473.9" y="71">varchar(255)</text>
<text x="98.4" y="72.4">uuid</text>
<text x="303.8" y="77.6">varchar(5)</text>
<text x="472.9" y="77.2">decimal(10,2)</text>
<text x="604.6" y="75.3">uuid</text>
<text x="98.4" y="78.5">uuid</text>
<text x="311.1" y="83.8">text</text>
<text x="473.9" y="83.4">varchar(255)</text>
<text x="595.7" y="81.5">varchar(255)</text>
<text x="89" y="84.7">varchar(255)</text>
<text x="303" y="90">timestamp</text>
<text x="473.9" y="89.5">varchar(255)</text>
<text x="91" y="90.9">timestamp</text>
<text x="475.9" y="95.7">timestamp</text>
<text x="91" y="97.1">timestamp</text>
<text x="303" y="96.2">timestamp</text>
<text x="475.9" y="101.9">timestamp</text>
<text x="388.8" y="106.6">uuid</text>
<text x="389.2" y="112.8">uuid</text>
<text x="554.6" y="110.8">uuid</text>
<text x="379.8" y="119">varchar(255)</text>
<text x="540.2" y="117">varchar(255)</text>
<text x="379.8" y="125.1">varchar(255)</text>
<text x="379.8" y="131.3">varchar(255)</text>
<text x="379.8" y="137.5">varchar(255)</text>
<text x="381.8" y="143.7">timestamp</text>
<text x="381.8" y="149.9">timestamp</text>
<text x="471.2" y="148">uuid</text>
<text x="471.6" y="154.2">uuid</text>
<text x="471.6" y="160.4">uuid</text>
<text x="97.6" y="174">uuid</text>
<text x="549.1" y="174">uuid</text>
<text x="98" y="180.2">uuid</text>
<text x="471.9" y="184.7">uuid</text>
<text x="542.1" y="180.2">timestamp</text>
<text x="88.6" y="186.4">varchar(255)</text>
<text x="472.3" y="190.9">uuid</text>
<text x="88.6" y="192.6">varchar(255)</text>
<text x="157.9" y="197.3">uuid</text>
<text x="472.3" y="197.1">uuid</text>
<text x="87.6" y="198.8">decimal(10,2)</text>
<text x="158.3" y="203.5">uuid</text>
<text x="467.7" y="203.3">text</text>
<text x="100.2" y="205">int</text>
<text x="158.3" y="209.7">uuid</text>
<text x="465" y="209.5">timestamp</text>
<text x="153.6" y="215.9">text</text>
<text x="465" y="215.7">timestamp</text>
<text x="150.9" y="222.1">timestamp</text>
<text x="228.8" y="227.8">uuid</text>
<text x="229.3" y="234">uuid</text>
<text x="550.5" y="230.6">uuid</text>
<text x="304.7" y="238.9">uuid</text>
<text x="550.9" y="236.8">uuid</text>
<text x="229.3" y="240.1">uuid</text>
<text x="305.1" y="245.1">uuid</text>
<text x="550.9" y="243">uuid</text>
<text x="305.1" y="251.3">uuid</text>
<text x="550.9" y="249.2">uuid</text>
<text x="108.8" y="255.4">uuid</text>
<text x="305.8" y="257.4">text</text>
<text x="553.1" y="255.3">int</text>
<text x="94.4" y="261.6">varchar(255)</text>
<text x="297.7" y="263.6">timestamp</text>
<text x="551.7" y="261.5">text</text>
<text x="109.9" y="267.8">text</text>
<text x="475.8" y="264.5">uuid</text>
<text x="543.6" y="267.7">timestamp</text>
<text x="109.2" y="274">uuid</text>
<text x="476.2" y="270.7">uuid</text>
<text x="101.8" y="280.2">timestamp</text>
<text x="476.2" y="276.9">uuid</text>
<text x="466.8" y="283.1">varchar(255)</text>
<text x="468.8" y="289.3">timestamp</text>
<text x="173.5" y="301.5">uuid</text>
<text x="336" y="304.4">uuid</text>
<text x="481.2" y="305">uuid</text>
<text x="173.9" y="307.7">uuid</text>
<text x="336.4" y="310.5">uuid</text>
<text x="466.8" y="311.2">varchar(255)</text>
<text x="173.9" y="313.9">uuid</text>
<text x="336.4" y="316.7">uuid</text>
<text x="476.9" y="317.4">text</text>
<text x="164.5" y="320.1">varchar(255)</text>
<text x="337.1" y="322.9">text</text>
<text x="472.2" y="323.6">varchar(255)</text>
<text x="169.2" y="326.3">text</text>
<text x="327" y="329.1">varchar(255)</text>
<text x="474.2" y="329.8">timestamp</text>
<text x="166.6" y="332.5">timestamp</text>
<text x="329" y="335.3">timestamp</text>
<text x="166.6" y="338.7">timestamp</text>
<text x="329" y="341.5">timestamp</text>
<text x="474.2" y="336">timestamp</text>
<text x="481.6" y="342.2">uuid</text>
<text x="483.8" y="348.4">int</text>
<text x="481.6" y="354.6">uuid</text>
<text x="474.2" y="360.8">timestamp</text>
</g>
</svg>
